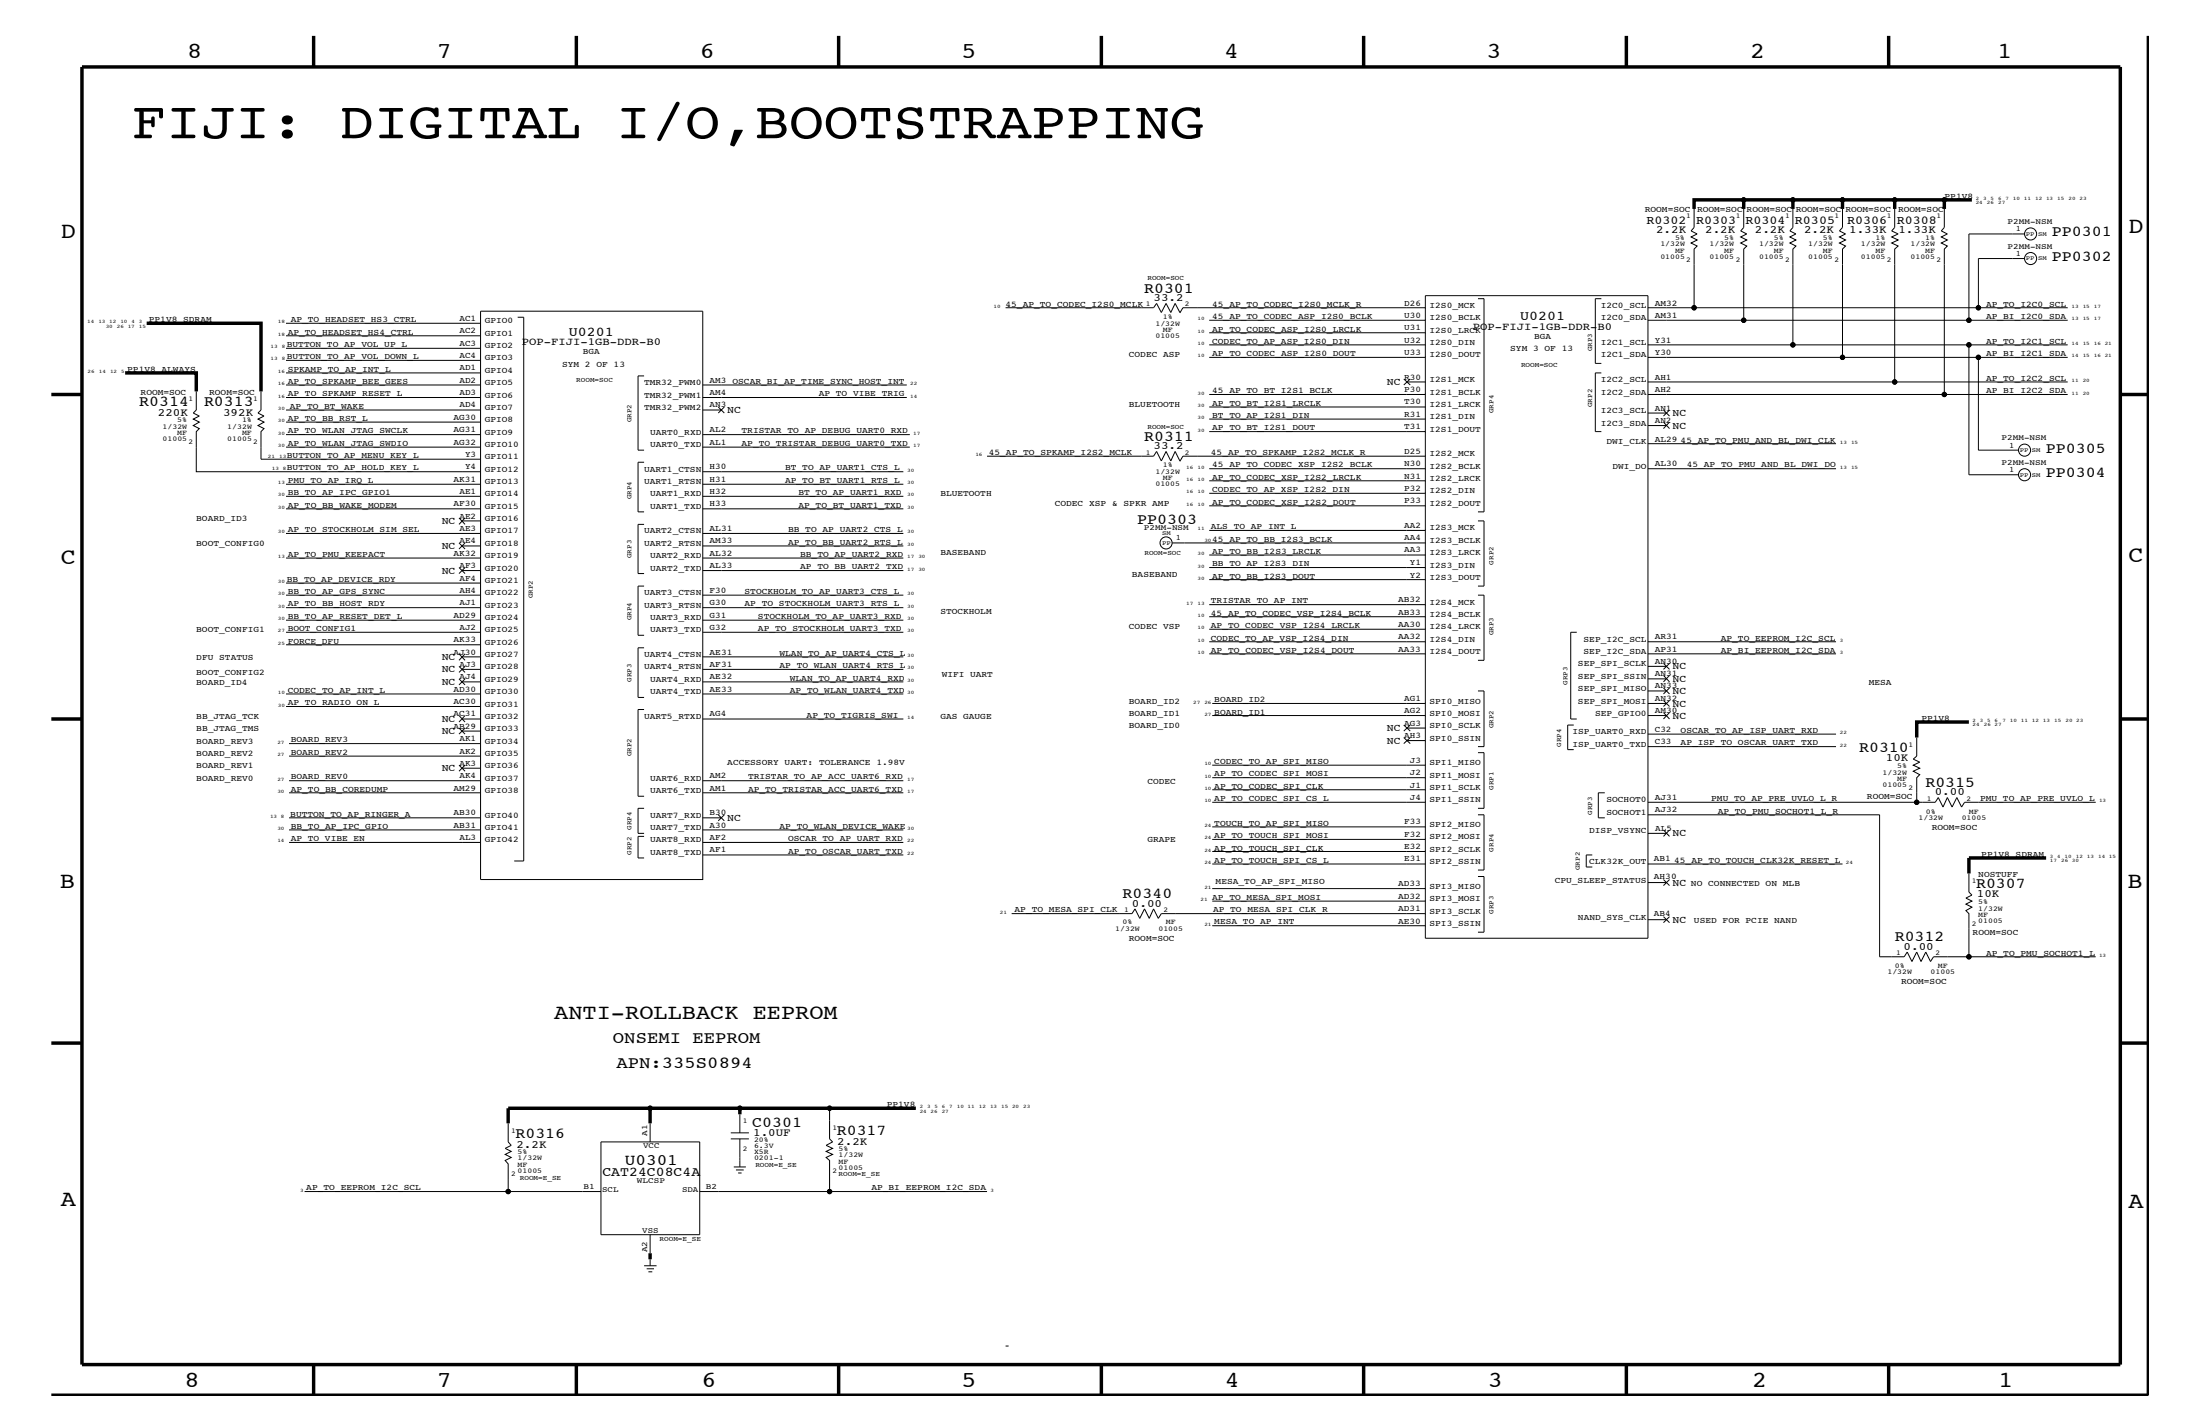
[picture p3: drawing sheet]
<svg xmlns="http://www.w3.org/2000/svg" width="432mm" height="279mm" viewBox="0 0 432 279" stroke-linecap="round" stroke-linejoin="round" font-family="sans-serif">
<g fill="none" stroke="#000" stroke-width=".2">
<path d="M279.8 58h43.6v126.1h-43.6zM290.1 58.6h1.2v41.8h-1.2M314.3 58.6h-1.2v12.7h1.2M332.5 41v3.6l-.6 .7 1.2 .6M333.1 45.9l-1.2 .6 1.2 .6-1.2 .6 1.2 .6-.6 .6v11.5M342.2 41v3.6l-.5 .7 1.1 .6M342.8 45.9l-1.1 .6 1.1 .6-1.1 .6 1.1 .6-.6 .6v13.9h44.2M351.9 41v3.6l-.6 .7 1.2 .6M352.5 45.9l-1.2 .6 1.2 .6-1.2 .6 1.2 .6-.6 .6v18.8h34.5M361.6 41v3.6l-.6 .7 1.2 .6M362.2 45.9l-1.2 .6 1.2 .6-1.2 .6 1.2 .6-.6 .6v21.2h26.7M371.9 41v3.6l-.6 .7 1.3 .6"/>
<path d="M372.6 45.9l-1.3 .6 1.3 .6-1.3 .6 1.3 .6-.7 .6v26h33.9M381.6 41v3.6l-.6 .7 1.2 .6M382.2 45.9l-1.2 .6 1.2 .6-1.2 .6 1.2 .6-.6 .6v28.5h24.2M397.4 45.9h-11v16.9M397.4 50.7h-9.1v9.7M38.5 76.8v3.6l-.6 .6 1.2 .6-1.2 .6 1.2 .6-1.2 .7 1.2 .6-.6 .6v7.9h55.8M51.2 76.8v3.6l-.6 .6 1.2 .6-1.2 .6 1.2 .6-1.2 .7 1.2 .6-.6 .6v5.4h43.1M56.1 78h38.2M56.1 70.7h38.2M56.1 65.9h38.2M56.1 75.5h38.2M56.1 73.2h38.2"/>
<path d="M56.1 68.3h38.2M56.1 63.4h38.2M94.3 61.1h43.6v111.5h-43.6zM101.6 62.2h1.2v106.7h-1.9M126.4 73.8h-1.2v14.5h1.2M137.9 75.5h40.1M137.9 78h40.1M141 79.9l1.2 1.1M142.2 79.9l-1.2 1.1M197.4 60.4h29l.6-.9 .9 1.8 1-1.8 .9 1.8 .8-1.8 1 1.8M237.3 62.8h42.5M237.3 70.1h42.5"/>
<path d="M237.3 67.7h42.5M237.3 77.4h42.5M237.3 79.9h42.5M237.3 65.3h42.5M275.5 74.4l1.3 1.1M276.1 74.9h3.7M276.8 74.4l-1.3 1.1M279.8 60.4h-47.6l-.6 1M314.3 73.2h-1.2v11.5h1.2M323.4 60.4h82.4M323.4 62.8h18.8M323.4 70.1h38.2"/>
<path d="M323.4 67.7h28.5M323.4 74.9h48.5M323.4 77.4h58.2M386.4 67.7h19.4M386.4 67.7v25.5h9.8M386.4 62.8h19.4M388.3 70.1h17.5M388.3 70.1v18.2h7.9M56.1 85.3h38.2M56.1 87.7h38.2M56.1 99.8h38.2M56.1 82.8h38.2"/>
<path d="M56.1 80.4h38.2M56.1 95h38.2M56.1 97.4h38.2M126.4 90.7h-1.2v9.7h1.2M137.9 80.4h3.7M137.9 85.3h40.7M137.9 87.7h40.7M137.9 92.6h39.4M137.9 95h39.4M137.9 97.4h39.4M137.9 99.8h39.4M193.7 89.5h32.7l.6-.9 .9 1.8 1-1.8 .9 1.8 .8-1.8 1 1.8"/>
<path d="M237.3 92h42.5M237.3 82.2h42.5M237.3 84.7h42.5M237.3 94.3h42.5M237.3 99.2h42.5M237.3 96.8h42.5M279.8 89.5h-47.6l-.6 1M323.4 81h3.7M323.4 83.5h3.7M323.4 87.1h37M323.4 92h37M326.5 82.8l1.2 1.3"/>
<path d="M326.5 80.4l1.2 1.2M327.7 82.8l-1.2 1.3M327.7 80.4l-1.2 1.2M56.1 109.5h38.2M56.1 119.2h38.2M56.1 114.4h38.2M56.1 104.7h38.2M56.1 116.8h38.2M90.1 101.6l1.2 1.3M90.1 106.5l1.2 1.2M90.1 111.4l1.2 1.1M90.7 102.2h3.6"/>
<path d="M90.7 107.1h3.6M90.7 111.9h3.6M91.3 101.6l-1.2 1.3M91.3 106.5l-1.2 1.2M91.3 111.4l-1.2 1.1M126.4 102.9h-1.2v9.6h1.2M126.4 115h-1.2v9.6h1.2M137.9 104.7h39.4M137.9 109.5h39.4M137.9 107.1h39.4M137.9 119.2h39.4M137.9 116.8h39.4"/>
<path d="M137.9 111.9h39.4M230.1 106.5h49.7M237.3 104.1h42.5M237.3 118.6h42.5M237.3 113.7h42.5M237.3 111.4h42.5M237.3 108.9h42.5M290.1 102.2h1.2v12.8h-1.2M290.1 116.8h1.2v12.8h-1.2M56.1 121.7h38.2M56.1 126.5h38.2M56.1 136.2h38.2"/>
<path d="M56.1 124.1h38.2M56.1 138.6h38.2M90.1 130.7l1.2 1.2M90.1 133.2l1.2 1.2M90.1 128.3l1.2 1.3M90.7 133.8h3.6M90.7 128.9h3.6M90.7 131.3h3.6M91.3 130.7l-1.2 1.2M91.3 133.2l-1.2 1.2M91.3 128.3l-1.2 1.3M126.4 139.2h-1.2v17h1.2"/>
<path d="M126.4 127.1h-1.2v9.7h1.2M137.9 136.2h39.4M137.9 124.1h39.4M137.9 133.8h39.4M137.9 128.9h39.4M137.9 131.3h39.4M137.9 121.7h39.4M237.3 125.9h42.5M237.3 128.3h42.5M237.3 123.5h42.5M237.3 121h42.5M237.9 138h41.9"/>
<path d="M290.1 135.6h1.2v10.9h-1.2M309.5 124.1h-1.2v17h1.2M323.4 125.9h37M323.4 130.7h3.7M323.4 128.3h37M323.4 138h3.7M323.4 133.2h3.7M323.4 135.6h3.7M326.5 132.5l1.2 1.3M326.5 130.2l1.2 1.1M326.5 135l1.2 1.2M326.5 137.4l1.2 1.2"/>
<path d="M326.5 139.8l1.2 1.3M327.7 132.5l-1.2 1.3M327.7 130.2l-1.2 1.1M327.7 135l-1.2 1.2M327.7 137.4l-1.2 1.2M327.7 139.8l-1.2 1.3M56.7 155.6h37.6M56.7 153.2h37.6M56.7 145.9h37.6M56.7 148.4h37.6M90.1 140.4l1.2 1.3M90.1 142.9l1.2 1.1"/>
<path d="M90.1 150.1l1.2 1.2M90.7 141.1h3.6M90.7 143.4h3.6M90.7 150.7h3.6M91.3 140.4l-1.2 1.3M91.3 142.9l-1.2 1.1M91.3 150.1l-1.2 1.2M126.4 158.6h-1.2v4.9h1.2M137.9 141.1h39.4M137.9 155.6h39.4M137.9 153.2h39.4M141 159.9l1.2 1.2"/>
<path d="M142.2 159.9l-1.2 1.2M237.9 150.1h41.9M237.9 157.4h41.9M237.9 140.4h41.9M237.9 155h41.9M237.9 152.6h41.9M275.5 142.3l1.3 1.1M275.5 144.7l1.3 1.2M276.1 145.3h3.7M276.1 142.9h3.7M276.8 142.3l-1.3 1.1M276.8 144.7l-1.3 1.2"/>
<path d="M290.1 159.9h1.2v10.8h-1.2M290.1 147.7h1.2v10.9h-1.2M308.9 142.3h-1.2v4.8h1.2M315 155.6h-1.3v4.9h1.3M323.4 159.9h45.5v27.8h4.8l.6-.9 1 1.9 .9-1.9 .8 1.9 1-1.9 .9 1.9 .6-1h31.8M323.4 157.4h52.8M323.4 144h37M323.4 140.4h3.7M323.4 146.5h37M376.2 144.7v3.7l-.7 .5 1.3 .6-1.3 .6 1.3 .6-1.3 .6 1.3 .7-.6 .6v4.8h3.6l.6-.9 1 1.8 .8-1.8 .9 1.8 1-1.8 .9 1.8 .6-.9h25.7M56.7 160.5h37.6M56.7 165.3h37.6"/>
<path d="M56.7 162.8h37.6M126.4 164.1h-1.2v4.2h1.2M137.9 160.5h3.7M137.9 162.8h39.4M137.9 165.3h39.4M137.9 167.7h39.4M198.6 179.3h23.6l.6-1 .9 1.9 .9-1.9 1 1.9 .8-1.9 .9 1.9 .6-.9h51.9M237.9 169.5h41.9M237.9 176.8h41.9M237.9 174.4h41.9M237.9 167.1h41.9M237.9 164.7h41.9"/>
<path d="M237.9 162.2h41.9M290.1 172h1.2v10.9h-1.2M312.5 167.7h-1.2v2.4h1.2M323.4 163.5h3.7M323.4 169.5h38.2M323.4 173.2h3.7M326.5 172.6l1.2 1.2M326.5 179.9l1.2 1.1M326.5 162.8l1.2 1.3M327.7 172.6l-1.2 1.2M327.7 179.9l-1.2 1.1M327.7 162.8l-1.2 1.3"/>
<path d="M386.4 171.4v3.6l.6 .6-1.1 .6 1.1 .6-1.1 .6 1.1 .6-1.1 .7 .5 .6v8.4M237.9 181.6h41.9M323.4 180.4h3.7M145.2 218.6v3.7M162.8 217.4v6.1l.6 .6-1.3 .6 1.3 .6-1.3 .6 1.3 .6-1.3 .6 .7 .6v6.1h30.9M59.8 233.8h39.9M99.7 220.4v3.7l.6 .6-1.1 .6 1.1 .6-1.1 .6 1.1 .6-1.1 .6 .5 .7v5.4h18.2M117.9 224.1h19.4v18.2h-19.4zM127.6 220.4v3.7M137.3 233.8h25.5M143.4 223.5h3.6M143.4 222.3h3.6"/>
<path d="M144 229h2.4M144.5 229.6h1.5M144.9 230.1h.7M145.2 223.5v5.5M126.4 248.4h2.5M126.9 248.9h1.5M127.3 249.5h.7M127.6 242.3v3.6M127.6 247.1v1.3"/>
<circle cx="342.2" cy="39.2" r=".42"/>
<circle cx="351.9" cy="39.2" r=".42"/>
<circle cx="361.6" cy="39.2" r=".42"/>
<circle cx="371.9" cy="39.2" r=".42"/>
<circle cx="381.6" cy="39.2" r=".42"/>
<circle cx="398.6" cy="50.7" r="1.19"/>
<circle cx="398.6" cy="45.9" r="1.19"/>
<circle cx="332.5" cy="60.4" r=".42"/>
<circle cx="342.2" cy="62.8" r=".42"/>
<circle cx="351.9" cy="67.7" r=".42"/>
<circle cx="361.6" cy="70.1" r=".42"/>
<circle cx="371.9" cy="74.9" r=".42"/>
<circle cx="381.6" cy="77.4" r=".42"/>
<circle cx="386.4" cy="67.7" r=".42"/>
<circle cx="386.4" cy="62.8" r=".42"/>
<circle cx="388.3" cy="70.1" r=".42"/>
<circle cx="388.3" cy="60.4" r=".42"/>
<circle cx="397.4" cy="88.3" r="1.19"/>
<circle cx="397.4" cy="93.2" r="1.19"/>
<circle cx="228.9" cy="106.5" r="1.19"/>
<circle cx="376.2" cy="157.4" r=".42"/>
<circle cx="386.4" cy="187.7" r=".42"/>
<circle cx="127.6" cy="217.4" r=".42"/>
<circle cx="145.2" cy="217.4" r=".42"/>
<circle cx="162.8" cy="217.4" r=".42"/>
<circle cx="99.7" cy="233.8" r=".42"/>
<circle cx="162.8" cy="233.8" r=".42"/>
</g>
<g fill="none" stroke="#000" stroke-width=".68" stroke-linecap="butt">
<path d="M16.1 13.1h400.1v254.6h-400.1zM61.6 7v6.1M113.1 7v6.1M164.6 7v6.1M216.2 7v6.1M267.6 7v6.1M319.2 7v6.1M370.7 7v6.1M421.7 7v266.8h-411.6M342.2 39.2h9.7M361.6 39.2h10.3v1.8M371.9 39.2h15.1"/>
<path d="M381.6 39.2v1.8M332.5 41v-1.8h9.7v1.8M351.9 41v-1.8h9.7v1.8M10.1 77.4h6M24.6 73.2h13.9v3.6M28.8 63.4h22.4v13.4M416.2 77.4h5.5M10.1 141.1h6M386.4 141.7h-10.2v3M416.2 141.1h5.5M401.6 168.3h-15.2v3.1M10.1 204.7h6"/>
<path d="M127.6 217.4h-27.9v3M145.2 218.6v-1.2h-17.6v3M145.2 217.4h34.6M416.2 204.7h5.5M127.6 245.9v1.2M61.6 267.7v6.1M113.1 267.7v6.1M164.6 267.7v6.1M216.2 268v5.8M267.6 267.7v6.1M319.2 267.7v6.1M370.7 267.7v6.1"/>
</g>
<path d="M198 264.1h-.6" fill="none" stroke="#000" stroke-width=".2" stroke-dasharray=".7 2" stroke-linecap="butt"/>
<g fill="#000">
<circle cx="342.2" cy="39.2" r=".42"/>
<circle cx="351.9" cy="39.2" r=".42"/>
<circle cx="361.6" cy="39.2" r=".42"/>
<circle cx="371.9" cy="39.2" r=".42"/>
<circle cx="381.6" cy="39.2" r=".42"/>
<circle cx="332.5" cy="60.4" r=".42"/>
<circle cx="342.2" cy="62.9" r=".42"/>
<circle cx="351.9" cy="67.7" r=".42"/>
<circle cx="361.6" cy="70.1" r=".42"/>
<circle cx="371.9" cy="75" r=".42"/>
<circle cx="381.6" cy="77.4" r=".42"/>
<circle cx="386.4" cy="62.9" r=".42"/>
<circle cx="386.4" cy="67.7" r=".42"/>
<circle cx="388.3" cy="60.4" r=".42"/>
<circle cx="388.3" cy="70.1" r=".42"/>
<circle cx="376.2" cy="157.4" r=".42"/>
<circle cx="386.4" cy="187.7" r=".42"/>
<circle cx="127.6" cy="217.5" r=".42"/>
<circle cx="145.2" cy="217.5" r=".42"/>
<circle cx="162.8" cy="217.5" r=".42"/>
<circle cx="99.7" cy="233.8" r=".42"/>
<circle cx="162.8" cy="233.8" r=".42"/>
</g>
<text font-size="10.2" x="25.8" y="27.1">FIJI: DIGITAL I/O,BOOTSTRAPPING</text>
<g font-size="4.5">
<text x="36.7" y="11.5">8</text>
<text x="85.8" y="11.5">7</text>
<text x="137.3" y="11.5">6</text>
<text x="188.7" y="11.5">5</text>
<text x="240.3" y="11.5">4</text>
<text x="291.8" y="11.5">3</text>
<text x="343.5" y="11.5">2</text>
<text x="392" y="11.5">1</text>
<text x="11.9" y="46.8">D</text>
<text x="417.7" y="45.7">D</text>
<text x="11.9" y="110.6">C</text>
<text x="417.7" y="110.4">C</text>
<text x="11.8" y="174.3">B</text>
<text x="417.6" y="174.2">B</text>
<text x="11.9" y="236.7">A</text>
<text x="417.7" y="237.1">A</text>
<text x="36.2" y="272.1">8</text>
<text x="85.8" y="272.1">7</text>
<text x="137.7" y="272.1">6</text>
<text x="188.7" y="272.1">5</text>
<text x="240.4" y="272.1">4</text>
<text x="292" y="272.1">3</text>
<text x="343.9" y="272.1">2</text>
<text x="392.2" y="272.1">1</text>
</g>
<text font-size="4.1" x="108.8" y="199.8">ANTI-ROLLBACK EEPROM</text>
<g font-size="3.3">
<text x="120.3" y="204.7">ONSEMI EEPROM</text>
<text x="121" y="209.6">APN:335S0894</text>
</g>
<text font-size="3.1" x="122.6" y="228.5">U0301</text>
<g font-size="3">
<text x="402.7" y="46.3">PP0301</text>
<text x="402.7" y="51.3">PP0302</text>
<text x="224.6" y="57.4">R0301</text>
<text x="27.3" y="79.7">R0314</text>
<text x="40" y="79.7">R0313</text>
<text x="224.6" y="86.5">R0311</text>
<text x="401.5" y="88.8">PP0305</text>
<text x="401.5" y="93.7">PP0304</text>
<text x="223.2" y="102.7">PP0303</text>
<text x="364.9" y="147.6">R0310</text>
<text x="377.9" y="154.4">R0315</text>
<text x="220.3" y="176.2">R0340</text>
<text x="387.9" y="174.3">R0307</text>
<text x="371.9" y="184.7">R0312</text>
<text x="147.7" y="221.1">C0301</text>
<text x="101.2" y="223.4">R0316</text>
<text x="164.3" y="222.8">R0317</text>
</g>
<g font-size="2.6">
<text x="111.7" y="65.9">U0201</text>
<text x="298.4" y="62.9">U0201</text>
<text x="118.2" y="230.7">CAT24C08C4A</text>
</g>
<g font-size="2.4">
<text x="323.2" y="44">R0302</text>
<text x="332.9" y="44">R0303</text>
<text x="342.6" y="44">R0304</text>
<text x="352.3" y="44">R0305</text>
<text x="362.5" y="44">R0306</text>
<text x="372.3" y="44">R0308</text>
</g>
<g font-size="2.2">
<text x="325" y="45.7">2.2K</text>
<text x="334.7" y="45.7">2.2K</text>
<text x="344.4" y="45.7">2.2K</text>
<text x="354.1" y="45.7">2.2K</text>
<text x="363" y="45.7">1.33K</text>
<text x="372.6" y="45.7">1.33K</text>
<text x="226.4" y="59.1">33.2</text>
<text x="31" y="81.6">220K</text>
<text x="43.8" y="81.6">392K</text>
<text x="226.4" y="88.2">33.2</text>
<text x="370.2" y="149.4">10K</text>
<text x="379.7" y="156.1">0.00</text>
<text x="222.2" y="177.9">0.00</text>
<text x="388" y="176.1">10K</text>
<text x="373.6" y="186.4">0.00</text>
<text x="101.3" y="225.2">2.2K</text>
<text x="147.8" y="222.9">1.0UF</text>
<text x="164.3" y="224.6">2.2K</text>
</g>
<g font-size="2.1">
<text x="289.1" y="64.7">POP-FIJI-1GB-DDR-B0</text>
<text x="102.4" y="67.7">POP-FIJI-1GB-DDR-B0</text>
</g>
<g font-size="2">
<text x="272.2" y="75.6">NC</text>
<text x="142.7" y="81.1">NC</text>
<text x="328.3" y="81.6">NC</text>
<text x="328.3" y="84.1">NC</text>
<text x="86.7" y="102.9">NC</text>
<text x="86.7" y="107.7">NC</text>
<text x="86.7" y="112.6">NC</text>
<text x="86.7" y="131.9">NC</text>
<text x="86.7" y="129.6">NC</text>
<text x="328.3" y="131.3">NC</text>
<text x="86.7" y="134.4">NC</text>
<text x="328.3" y="133.8">NC</text>
<text x="328.3" y="136.2">NC</text>
<text x="86.7" y="141.7">NC</text>
<text x="272.2" y="143.5">NC</text>
<text x="328.3" y="138.6">NC</text>
<text x="328.3" y="141.1">NC</text>
<text x="86.7" y="144">NC</text>
<text x="272.2" y="145.9">NC</text>
<text x="86.7" y="151.3">NC</text>
<text x="142.7" y="161.1">NC</text>
<text x="328.3" y="164.1">NC</text>
<text x="328.3" y="173.8">NC</text>
<text x="328.3" y="181">NC</text>
</g>
<g font-size="1.7">
<text x="322.8" y="41.7">ROOM=SOC</text>
<text x="333.1" y="41.7">ROOM=SOC</text>
<text x="342.8" y="41.7">ROOM=SOC</text>
<text x="352.5" y="41.7">ROOM=SOC</text>
<text x="362.2" y="41.7">ROOM=SOC</text>
<text x="372.5" y="41.7">ROOM=SOC</text>
<text x="381.7" y="39">PP1V8</text>
<text x="275.6" y="60">D26</text>
<text x="324.8" y="60">AM32</text>
<text x="29.2" y="63.2">PP1V8_SDRAM</text>
<text x="56.5" y="65.6">AP_TO_HEADSET_HS4_CTRL</text>
<text x="57.1" y="63.2">AP_TO_HEADSET_HS3_CTRL</text>
<text x="90.2" y="65.4">AC2</text>
<text x="90.2" y="63">AC1</text>
<text x="95.2" y="65.9">GPIO1</text>
<text x="95.2" y="63.4">GPIO0</text>
<text x="197.4" y="60.2">45_AP_TO_CODEC_I2S0_MCLK</text>
<text x="237.9" y="60.2">45_AP_TO_CODEC_I2S0_MCLK_R</text>
<text x="237.9" y="65.1">AP_TO_CODEC_ASP_I2S0_LRCLK</text>
<text x="237.9" y="62.6">45_AP_TO_CODEC_ASP_I2S0_BCLK</text>
<text x="275.6" y="62.3">U30</text>
<text x="275.6" y="64.8">U31</text>
<text x="280.6" y="60.4">I2S0_MCK</text>
<text x="280.6" y="62.9">I2S0_BCLK</text>
<text x="280.6" y="65.3">I2S0_LRCK</text>
<text x="314.2" y="60.4">I2C0_SCL</text>
<text x="314.2" y="62.9">I2C0_SDA</text>
<text x="324.8" y="62.3">AM31</text>
<text x="389.8" y="60.2">AP_TO_I2C0_SCL</text>
<text x="389.8" y="62.6">AP_BI_I2C0_SDA</text>
<text x="56.3" y="68.1">BUTTON_TO_AP_VOL_UP_L</text>
<text x="56.3" y="70.5">BUTTON_TO_AP_VOL_DOWN_L</text>
<text x="90.2" y="70.2">AC4</text>
<text x="90.2" y="67.8">AC3</text>
<text x="95.2" y="70.7">GPIO3</text>
<text x="95.2" y="68.4">GPIO2</text>
<text x="110.3" y="72">SYM 2 OF 13</text>
<text x="114.4" y="69.5">BGA</text>
<text x="221.6" y="70.1">CODEC ASP</text>
<text x="237.9" y="69.9">AP_TO_CODEC_ASP_I2S0_DOUT</text>
<text x="237.9" y="67.5">CODEC_TO_AP_ASP_I2S0_DIN</text>
<text x="275.6" y="67.3">U32</text>
<text x="275.6" y="69.6">U33</text>
<text x="280.6" y="67.7">I2S0_DIN</text>
<text x="280.6" y="70.1">I2S0_DOUT</text>
<text x="296.4" y="68.9">SYM 3 OF 13</text>
<text x="301.1" y="66.5">BGA</text>
<text x="314.2" y="67.7">I2C1_SCL</text>
<text x="314.2" y="70.1">I2C1_SDA</text>
<text x="324.8" y="67.3">Y31</text>
<text x="324.8" y="69.6">Y30</text>
<text x="389.8" y="67.5">AP_TO_I2C1_SCL</text>
<text x="389.8" y="69.9">AP_BI_I2C1_SDA</text>
<text x="25" y="72.9">PP1V8_ALWAYS</text>
<text x="27.6" y="77.4">ROOM=SOC</text>
<text x="41.1" y="77.4">ROOM=SOC</text>
<text x="56.5" y="72.9">SPKAMP_TO_AP_INT_L</text>
<text x="56.5" y="77.8">AP_TO_SPKAMP_RESET_L</text>
<text x="56.5" y="75.4">AP_TO_SPKAMP_BEE_GEES</text>
<text x="90.2" y="77.5">AD3</text>
<text x="90.2" y="75.1">AD2</text>
<text x="90.2" y="72.7">AD1</text>
<text x="95.2" y="73.2">GPIO4</text>
<text x="95.2" y="75.6">GPIO5</text>
<text x="126.4" y="75.6">TMR32_PWM0</text>
<text x="139.3" y="75.1">AM3 OSCAR_BI_AP_TIME_SYNC_HOST_INT</text>
<text x="139.3" y="77.5">AM4</text>
<text x="160.7" y="77.8">AP_TO_VIBE_TRIG</text>
<text x="237.9" y="77.2">45_AP_TO_BT_I2S1_BCLK</text>
<text x="275.6" y="76.9">P30</text>
<text x="275.6" y="74.5">R30</text>
<text x="280.6" y="75">I2S1_MCK</text>
<text x="280.6" y="77.4">I2S1_BCLK</text>
<text x="314.2" y="75">I2C2_SCL</text>
<text x="314.2" y="77.4">I2C2_SDA</text>
<text x="324.8" y="74.5">AH1</text>
<text x="324.8" y="76.9">AH2</text>
<text x="389.8" y="77.2">AP_BI_I2C2_SDA</text>
<text x="389.8" y="74.7">AP_TO_I2C2_SCL</text>
<text x="56.5" y="82.7">AP_TO_BB_RST_L</text>
<text x="56.9" y="80.2">AP_TO_BT_WAKE</text>
<text x="89" y="82.4">AG30</text>
<text x="90.2" y="80">AD4</text>
<text x="95.2" y="80.5">GPIO7</text>
<text x="95.2" y="82.8">GPIO8</text>
<text x="95.2" y="78">GPIO6</text>
<text x="126.4" y="78">TMR32_PWM1</text>
<text x="126.4" y="80.5">TMR32_PWM2</text>
<text x="139.3" y="80">AN3</text>
<text x="221.6" y="79.9">BLUETOOTH</text>
<text x="237.9" y="79.6">AP_TO_BT_I2S1_LRCLK</text>
<text x="237.9" y="82">BT_TO_AP_I2S1_DIN</text>
<text x="275.6" y="79.4">T30</text>
<text x="275.6" y="81.7">R31</text>
<text x="280.6" y="82.2">I2S1_DIN</text>
<text x="280.6" y="79.9">I2S1_LRCK</text>
<text x="314.2" y="81.1">I2C3_SCL</text>
<text x="314.2" y="83.5">I2C3_SDA</text>
<text x="324.8" y="80.5">AN1</text>
<text x="324.8" y="83">AN2</text>
<text x="56.3" y="89.9">BUTTON_TO_AP_MENU_KEY_L</text>
<text x="56.5" y="87.5">AP_TO_WLAN_JTAG_SWDIO</text>
<text x="56.5" y="85">AP_TO_WLAN_JTAG_SWCLK</text>
<text x="89" y="84.8">AG31</text>
<text x="89" y="87.2">AG32</text>
<text x="91.3" y="89.7">Y3</text>
<text x="95.2" y="87.7">GPIO10</text>
<text x="95.2" y="85.3">GPIO9</text>
<text x="127.6" y="85.3">UART0_RXD</text>
<text x="127.6" y="87.7">UART0_TXD</text>
<text x="139.3" y="84.8">AL2</text>
<text x="139.3" y="87.2">AL1</text>
<text x="145.5" y="87.5">AP_TO_TRISTAR_DEBUG_UART0_TXD</text>
<text x="145.5" y="85">TRISTAR_TO_AP_DEBUG_UART0_RXD</text>
<text x="194.1" y="89.3">45_AP_TO_SPKAMP_I2S2_MCLK</text>
<text x="237.7" y="89.3">45_AP_TO_SPKAMP_I2S2_MCLK_R</text>
<text x="237.9" y="84.4">AP_TO_BT_I2S1_DOUT</text>
<text x="275.6" y="84.2">T31</text>
<text x="275.6" y="89">D25</text>
<text x="280.6" y="89.5">I2S2_MCK</text>
<text x="280.6" y="84.7">I2S1_DOUT</text>
<text x="315.3" y="87.1">DWI_CLK</text>
<text x="324.8" y="86.6">AL29</text>
<text x="329.9" y="86.9">45_AP_TO_PMU_AND_BL_DWI_CLK</text>
<text x="56.3" y="92.3">BUTTON_TO_AP_HOLD_KEY_L</text>
<text x="56.5" y="94.8">PMU_TO_AP_IRQ_L</text>
<text x="89" y="94.5">AK31</text>
<text x="91.3" y="92.1">Y4</text>
<text x="95.2" y="90.1">GPIO11</text>
<text x="95.2" y="95">GPIO13</text>
<text x="95.2" y="92.6">GPIO12</text>
<text x="126.4" y="92.6">UART1_CTSN</text>
<text x="126.4" y="95">UART1_RTSN</text>
<text x="139.3" y="92.1">H30</text>
<text x="139.3" y="94.5">H31</text>
<text x="154.1" y="92.3">BT_TO_AP_UART1_CTS_L</text>
<text x="154.1" y="94.8">AP_TO_BT_UART1_RTS_L</text>
<text x="237.9" y="94.2">AP_TO_CODEC_XSP_I2S2_LRCLK</text>
<text x="237.9" y="91.7">45_AP_TO_CODEC_XSP_I2S2_BCLK</text>
<text x="275.6" y="91.5">N30</text>
<text x="275.6" y="93.9">N31</text>
<text x="280.6" y="92">I2S2_BCLK</text>
<text x="280.6" y="94.3">I2S2_LRCK</text>
<text x="316.5" y="92">DWI_DO</text>
<text x="324.8" y="91.5">AL30</text>
<text x="331" y="91.7">45_AP_TO_PMU_AND_BL_DWI_DO</text>
<text x="56.5" y="97.1">BB_TO_AP_IPC_GPIO1</text>
<text x="56.5" y="99.6">AP_TO_BB_WAKE_MODEM</text>
<text x="89" y="99.3">AF30</text>
<text x="90.2" y="96.9">AE1</text>
<text x="90.2" y="101.8">AE2</text>
<text x="95.2" y="97.4">GPIO14</text>
<text x="95.2" y="99.9">GPIO15</text>
<text x="127.6" y="97.4">UART1_RXD</text>
<text x="127.6" y="99.9">UART1_TXD</text>
<text x="139.3" y="96.9">H32</text>
<text x="139.3" y="99.3">H33</text>
<text x="156.7" y="99.6">AP_TO_BT_UART1_TXD</text>
<text x="156.7" y="97.1">BT_TO_AP_UART1_RXD</text>
<text x="184.6" y="97.4">BLUETOOTH</text>
<text x="207" y="99.3">CODEC XSP &amp; SPKR AMP</text>
<text x="237.9" y="99">AP_TO_CODEC_XSP_I2S2_DOUT</text>
<text x="237.9" y="96.5">CODEC_TO_AP_XSP_I2S2_DIN</text>
<text x="275.6" y="96.3">P32</text>
<text x="275.6" y="98.8">P33</text>
<text x="280.6" y="96.8">I2S2_DIN</text>
<text x="280.6" y="99.3">I2S2_DOUT</text>
<text x="38.5" y="102.2">BOARD_ID3</text>
<text x="38.5" y="107.1">BOOT_CONFIG0</text>
<text x="56.5" y="104.4">AP_TO_STOCKHOLM_SIM_SEL</text>
<text x="90.2" y="104.2">AE3</text>
<text x="90.2" y="106.6">AE4</text>
<text x="95.2" y="102.2">GPIO16</text>
<text x="95.2" y="104.7">GPIO17</text>
<text x="95.2" y="107.1">GPIO18</text>
<text x="126.4" y="104.7">UART2_CTSN</text>
<text x="126.4" y="107.1">UART2_RTSN</text>
<text x="139.3" y="104.2">AL31</text>
<text x="139.3" y="106.6">AM33</text>
<text x="154.7" y="104.4">BB_TO_AP_UART2_CTS_L</text>
<text x="154.7" y="106.9">AP_TO_BB_UART2_RTS_L</text>
<text x="237.7" y="103.8">ALS_TO_AP_INT_L</text>
<text x="237.9" y="106.3">45_AP_TO_BB_I2S3_BCLK</text>
<text x="275.6" y="103.6">AA2</text>
<text x="275.6" y="106">AA4</text>
<text x="280.6" y="104.1">I2S3_MCK</text>
<text x="280.6" y="106.5">I2S3_BCLK</text>
<text x="56.5" y="109.3">AP_TO_PMU_KEEPACT</text>
<text x="89" y="109.1">AK32</text>
<text x="90.2" y="113.9">AF4</text>
<text x="90.2" y="111.4">AF3</text>
<text x="95.2" y="109.5">GPIO19</text>
<text x="95.2" y="112">GPIO20</text>
<text x="127.6" y="109.5">UART2_RXD</text>
<text x="127.6" y="112">UART2_TXD</text>
<text x="139.3" y="109.1">AL32</text>
<text x="139.3" y="111.5">AL33</text>
<text x="157.1" y="111.7">AP_TO_BB_UART2_TXD</text>
<text x="157.1" y="109.3">BB_TO_AP_UART2_RXD</text>
<text x="184.6" y="108.9">BASEBAND</text>
<text x="222.2" y="113.1">BASEBAND</text>
<text x="237.9" y="108.7">AP_TO_BB_I2S3_LRCLK</text>
<text x="237.9" y="111.1">BB_TO_AP_I2S3_DIN</text>
<text x="237.9" y="113.6">AP_TO_BB_I2S3_DOUT</text>
<text x="275.6" y="108.4">AA3</text>
<text x="276.7" y="110.9">Y1</text>
<text x="276.7" y="113.3">Y2</text>
<text x="280.6" y="111.4">I2S3_DIN</text>
<text x="280.6" y="108.9">I2S3_LRCK</text>
<text x="280.6" y="113.7">I2S3_DOUT</text>
<text x="56.3" y="114.2">BB_TO_AP_DEVICE_RDY</text>
<text x="56.5" y="116.5">BB_TO_AP_GPS_SYNC</text>
<text x="56.5" y="119">AP_TO_BB_HOST_RDY</text>
<text x="90.2" y="118.7">AJ1</text>
<text x="90.2" y="116.4">AH4</text>
<text x="95.2" y="119.2">GPIO23</text>
<text x="95.2" y="116.8">GPIO22</text>
<text x="95.2" y="114.4">GPIO21</text>
<text x="126.4" y="116.8">UART3_CTSN</text>
<text x="126.4" y="119.2">UART3_RTSN</text>
<text x="139.3" y="116.4">F30</text>
<text x="139.3" y="118.7">G30</text>
<text x="146.1" y="119">AP_TO_STOCKHOLM_UART3_RTS_L</text>
<text x="146.1" y="116.5">STOCKHOLM_TO_AP_UART3_CTS_L</text>
<text x="237.7" y="118.4">TRISTAR_TO_AP_INT</text>
<text x="274.4" y="118.1">AB32</text>
<text x="280.6" y="118.6">I2S4_MCK</text>
<text x="38.5" y="124.1">BOOT_CONFIG1</text>
<text x="56.5" y="123.8">BOOT_CONFIG1</text>
<text x="56.5" y="121.4">BB_TO_AP_RESET_DET_L</text>
<text x="89" y="121.2">AD29</text>
<text x="90.2" y="123.6">AJ2</text>
<text x="95.2" y="121.7">GPIO24</text>
<text x="95.2" y="124.1">GPIO25</text>
<text x="127.6" y="124.1">UART3_TXD</text>
<text x="127.6" y="121.7">UART3_RXD</text>
<text x="139.3" y="123.6">G32</text>
<text x="139.3" y="121.2">G31</text>
<text x="148.8" y="121.4">STOCKHOLM_TO_AP_UART3_RXD</text>
<text x="148.8" y="123.8">AP_TO_STOCKHOLM_UART3_TXD</text>
<text x="184.6" y="120.4">STOCKHOLM</text>
<text x="221.6" y="123.5">CODEC VSP</text>
<text x="237.7" y="125.7">CODEC_TO_AP_VSP_I2S4_DIN</text>
<text x="237.7" y="123.2">AP_TO_CODEC_VSP_I2S4_LRCLK</text>
<text x="237.7" y="120.8">45_AP_TO_CODEC_VSP_I2S4_BCLK</text>
<text x="274.4" y="123">AA30</text>
<text x="274.4" y="125.4">AA32</text>
<text x="274.4" y="120.6">AB33</text>
<text x="280.6" y="125.9">I2S4_DIN</text>
<text x="280.6" y="123.5">I2S4_LRCK</text>
<text x="280.6" y="121">I2S4_BCLK</text>
<text x="310.8" y="125.9">SEP_I2C_SCL</text>
<text x="324.8" y="125.4">AR31</text>
<text x="337.7" y="125.7">AP_TO_EEPROM_I2C_SCL</text>
<text x="38.5" y="129.6">DFU STATUS</text>
<text x="56.5" y="126.3">FORCE_DFU</text>
<text x="89" y="128.5">AJ30</text>
<text x="89" y="126">AK33</text>
<text x="90.2" y="130.8">AJ3</text>
<text x="95.2" y="131.3">GPIO28</text>
<text x="95.2" y="128.9">GPIO27</text>
<text x="95.2" y="126.5">GPIO26</text>
<text x="126.4" y="128.9">UART4_CTSN</text>
<text x="126.4" y="131.3">UART4_RTSN</text>
<text x="139.3" y="128.5">AE31</text>
<text x="139.3" y="130.8">AF31</text>
<text x="153" y="131.1">AP_TO_WLAN_UART4_RTS_L</text>
<text x="153" y="128.7">WLAN_TO_AP_UART4_CTS_L</text>
<text x="237.7" y="128">AP_TO_CODEC_VSP_I2S4_DOUT</text>
<text x="274.4" y="127.9">AA33</text>
<text x="280.6" y="128.3">I2S4_DOUT</text>
<text x="309.7" y="130.8">SEP_SPI_SCLK</text>
<text x="310.8" y="128.3">SEP_I2C_SDA</text>
<text x="324.8" y="130.2">AN30</text>
<text x="324.8" y="127.9">AP31</text>
<text x="337.7" y="128">AP_BI_EEPROM_I2C_SDA</text>
<text x="38.5" y="134.4">BOARD_ID4</text>
<text x="38.5" y="132.5">BOOT_CONFIG2</text>
<text x="56.5" y="136">CODEC_TO_AP_INT_L</text>
<text x="89" y="135.7">AD30</text>
<text x="90.2" y="133.3">AJ4</text>
<text x="95.2" y="133.8">GPIO29</text>
<text x="95.2" y="136.2">GPIO30</text>
<text x="127.6" y="136.2">UART4_TXD</text>
<text x="127.6" y="133.8">UART4_RXD</text>
<text x="139.3" y="135.7">AE33</text>
<text x="139.3" y="133.3">AE32</text>
<text x="155" y="133.5">WLAN_TO_AP_UART4_RXD</text>
<text x="155" y="136">AP_TO_WLAN_UART4_TXD</text>
<text x="184.8" y="132.8">WIFI UART</text>
<text x="238.3" y="137.8">BOARD_ID2</text>
<text x="275.6" y="137.5">AG1</text>
<text x="309.7" y="135.6">SEP_SPI_MISO</text>
<text x="309.7" y="133.2">SEP_SPI_SSIN</text>
<text x="324.8" y="135.1">AN33</text>
<text x="324.8" y="132.7">AN31</text>
<text x="324.8" y="137.5">AN32</text>
<text x="366.8" y="134.4">MESA</text>
<text x="38.5" y="143.5">BB_JTAG_TMS</text>
<text x="38.5" y="141.1">BB_JTAG_TCK</text>
<text x="56.5" y="138.4">AP_TO_RADIO_ON_L</text>
<text x="89" y="143">AB29</text>
<text x="89" y="140.6">AC31</text>
<text x="89" y="138.1">AC30</text>
<text x="95.2" y="143.5">GPIO33</text>
<text x="95.2" y="141.1">GPIO32</text>
<text x="95.2" y="138.6">GPIO31</text>
<text x="126.4" y="141.1">UART5_RTXD</text>
<text x="139.3" y="140.6">AG4</text>
<text x="158.3" y="140.8">AP_TO_TIGRIS_SWI</text>
<text x="184.6" y="141.1">GAS GAUGE</text>
<text x="221.6" y="140.4">BOARD_ID1</text>
<text x="221.6" y="142.9">BOARD_ID0</text>
<text x="221.6" y="138">BOARD_ID2</text>
<text x="238.3" y="140.2">BOARD_ID1</text>
<text x="275.6" y="142.4">AG3</text>
<text x="275.6" y="140">AG2</text>
<text x="280.6" y="142.9">SPI0_SCLK</text>
<text x="280.6" y="140.4">SPI0_MOSI</text>
<text x="280.6" y="138">SPI0_MISO</text>
<text x="309.7" y="138">SEP_SPI_MOSI</text>
<text x="313.1" y="140.4">SEP_GPIO0</text>
<text x="324.8" y="143.6">C32</text>
<text x="324.8" y="140">AM30</text>
<text x="329.9" y="143.9">OSCAR_TO_AP_ISP_UART_RXD</text>
<text x="377.1" y="141.4">PP1V8</text>
<text x="38.5" y="148.4">BOARD_REV2</text>
<text x="38.5" y="145.9">BOARD_REV3</text>
<text x="57.1" y="145.7">BOARD_REV3</text>
<text x="57.1" y="148.1">BOARD_REV2</text>
<text x="90.2" y="145.4">AK1</text>
<text x="90.2" y="147.9">AK2</text>
<text x="95.2" y="145.9">GPIO34</text>
<text x="95.2" y="148.4">GPIO35</text>
<text x="238.3" y="149.9">CODEC_TO_AP_SPI_MISO</text>
<text x="275.6" y="144.8">AH3</text>
<text x="276.7" y="149.6">J3</text>
<text x="280.6" y="145.3">SPI0_SSIN</text>
<text x="308.6" y="146.5">ISP_UART0_TXD</text>
<text x="308.6" y="144">ISP_UART0_RXD</text>
<text x="324.8" y="146">C33</text>
<text x="329.9" y="146.2">AP_ISP_TO_OSCAR_UART_TXD</text>
<text x="38.5" y="150.7">BOARD_REV1</text>
<text x="38.5" y="153.2">BOARD_REV0</text>
<text x="57.1" y="155.4">AP_TO_BB_COREDUMP</text>
<text x="57.1" y="152.9">BOARD_REV0</text>
<text x="89" y="155.1">AM29</text>
<text x="90.2" y="150.2">AK3</text>
<text x="90.2" y="152.7">AK4</text>
<text x="95.2" y="150.7">GPIO36</text>
<text x="95.2" y="153.2">GPIO37</text>
<text x="95.2" y="155.6">GPIO38</text>
<text x="127.6" y="155.6">UART6_TXD</text>
<text x="127.6" y="153.2">UART6_RXD</text>
<text x="139.3" y="155.1">AM1</text>
<text x="139.3" y="152.7">AM2</text>
<text x="142.7" y="150.1">ACCESSORY UART: TOLERANCE 1.98V</text>
<text x="146.8" y="155.4">AP_TO_TRISTAR_ACC_UART6_TXD</text>
<text x="146.8" y="152.9">TRISTAR_TO_AP_ACC_UART6_RXD</text>
<text x="225.2" y="153.8">CODEC</text>
<text x="238.3" y="152.3">AP_TO_CODEC_SPI_MOSI</text>
<text x="238.3" y="154.7">AP_TO_CODEC_SPI_CLK</text>
<text x="276.7" y="154.5">J1</text>
<text x="276.7" y="152.1">J2</text>
<text x="280.6" y="155">SPI1_SCLK</text>
<text x="280.6" y="152.6">SPI1_MOSI</text>
<text x="280.6" y="150.1">SPI1_MISO</text>
<text x="57" y="160.2">BUTTON_TO_AP_RINGER_A</text>
<text x="89" y="160">AB30</text>
<text x="95.2" y="160.5">GPIO40</text>
<text x="127.6" y="160.5">UART7_RXD</text>
<text x="139.3" y="160">B30</text>
<text x="238.3" y="157.2">AP_TO_CODEC_SPI_CS_L</text>
<text x="238.3" y="162">TOUCH_TO_AP_SPI_MISO</text>
<text x="275.6" y="161.7">F33</text>
<text x="276.7" y="156.9">J4</text>
<text x="280.6" y="157.4">SPI1_SSIN</text>
<text x="315.3" y="159.9">SOCHOT1</text>
<text x="315.3" y="157.4">SOCHOT0</text>
<text x="324.8" y="159.4">AJ32</text>
<text x="324.8" y="156.9">AJ31</text>
<text x="335.9" y="157.2">PMU_TO_AP_PRE_UVLO_L_R</text>
<text x="337.1" y="159.6">AP_TO_PMU_SOCHOT1_L_R</text>
<text x="366.4" y="156.8">ROOM=SOC</text>
<text x="388.6" y="157.2">PMU_TO_AP_PRE_UVLO_L</text>
<text x="57.1" y="162.7">BB_TO_AP_IPC_GPIO</text>
<text x="57.1" y="165">AP_TO_VIBE_EN</text>
<text x="89" y="162.4">AB31</text>
<text x="90.2" y="164.8">AL3</text>
<text x="95.2" y="162.8">GPIO41</text>
<text x="95.2" y="165.3">GPIO42</text>
<text x="127.6" y="162.8">UART7_TXD</text>
<text x="127.6" y="165.3">UART8_RXD</text>
<text x="127.6" y="167.8">UART8_TXD</text>
<text x="139.3" y="162.4">A30</text>
<text x="139.3" y="164.8">AF2</text>
<text x="139.3" y="167.2">AF1</text>
<text x="153" y="162.7">AP_TO_WLAN_DEVICE_WAKE</text>
<text x="154.7" y="167.5">AP_TO_OSCAR_UART_TXD</text>
<text x="154.7" y="165">OSCAR_TO_AP_UART_RXD</text>
<text x="225.2" y="165.3">GRAPE</text>
<text x="238.3" y="164.5">AP_TO_TOUCH_SPI_MOSI</text>
<text x="238.3" y="166.9">AP_TO_TOUCH_SPI_CLK</text>
<text x="275.6" y="166.7">E32</text>
<text x="275.6" y="164.2">F32</text>
<text x="280.6" y="167.1">SPI2_SCLK</text>
<text x="280.6" y="164.7">SPI2_MOSI</text>
<text x="280.6" y="162.2">SPI2_MISO</text>
<text x="311.9" y="163.5">DISP_VSYNC</text>
<text x="324.9" y="163">AL5</text>
<text x="379.1" y="162.8">ROOM=SOC</text>
<text x="238.3" y="169.3">AP_TO_TOUCH_SPI_CS_L</text>
<text x="238.6" y="173.5">MESA_TO_AP_SPI_MISO</text>
<text x="274.4" y="173.9">AD33</text>
<text x="275.6" y="169">E31</text>
<text x="280.6" y="169.5">SPI2_SSIN</text>
<text x="305.1" y="173.2">CPU_SLEEP_STATUS</text>
<text x="311.9" y="169.5">CLK32K_OUT</text>
<text x="324.6" y="172.4">AH30</text>
<text x="324.6" y="168.9">AB1</text>
<text x="328.6" y="169.3">45_AP_TO_TOUCH_CLK32K_RESET_L</text>
<text x="331.9" y="173.8">NO CONNECTED ON MLB</text>
<text x="388.3" y="172">NOSTUFF</text>
<text x="388.9" y="168.1">PP1V8_SDRAM</text>
<text x="199.1" y="179">AP_TO_MESA_SPI_CLK</text>
<text x="237.9" y="176.6">AP_TO_MESA_SPI_MOSI</text>
<text x="238.1" y="179">AP_TO_MESA_SPI_CLK_R</text>
<text x="274.4" y="176.3">AD32</text>
<text x="274.4" y="178.8">AD31</text>
<text x="280.6" y="176.8">SPI3_MOSI</text>
<text x="280.6" y="174.4">SPI3_MISO</text>
<text x="280.6" y="179.3">SPI3_SCLK</text>
<text x="324.6" y="179.7">AB4</text>
<text x="221.6" y="184.7">ROOM=SOC</text>
<text x="238.3" y="181.4">MESA_TO_AP_INT</text>
<text x="274.4" y="181.2">AE30</text>
<text x="280.6" y="181.6">SPI3_SSIN</text>
<text x="309.7" y="180.5">NAND_SYS_CLK</text>
<text x="332.5" y="181">USED FOR PCIE NAND</text>
<text x="387.2" y="183.5">ROOM=SOC</text>
<text x="389.8" y="187.5">AP_TO_PMU_SOCHOT1_L</text>
<text x="373.1" y="193.2">ROOM=SOC</text>
<text x="174.1" y="217.2">PP1V8</text>
<text x="60.1" y="233.5">AP_TO_EEPROM_I2C_SCL</text>
<text x="171" y="233.5">AP_BI_EEPROM_I2C_SDA</text>
</g>
<g font-size="1.6">
<text x="394" y="44">P2MM-NSM</text>
<text x="395.6" y="45.4">1</text>
<text x="394" y="48.8">P2MM-NSM</text>
<text x="395.6" y="50.2">1</text>
<text x="392.9" y="86.4">P2MM-NSM</text>
<text x="394.4" y="87.8">1</text>
<text x="392.9" y="91.2">P2MM-NSM</text>
<text x="394.4" y="92.7">1</text>
<text x="224.5" y="104">P2MM-NSM</text>
<text x="230.8" y="106">1</text>
<text x="126.2" y="225.3">VCC</text>
<text x="127" y="222.9" transform="rotate(-90 127 222.9)">A1</text>
<text x="114.6" y="233.2">B1</text>
<text x="118.2" y="233.8">SCL</text>
<text x="125" y="232.1">WLCSP</text>
<text x="133.9" y="233.8">SDA</text>
<text x="138.5" y="233.2">B2</text>
<text x="126.1" y="242">VSS</text>
<text x="127" y="245.7" transform="rotate(-90 127 245.7)">A2</text>
</g>
<g font-size="1.4">
<text x="328.8" y="47.1">5%</text>
<text x="331" y="42.9">1</text>
<text x="338.4" y="47.1">5%</text>
<text x="340.7" y="42.9">1</text>
<text x="348.1" y="47.1">5%</text>
<text x="350.4" y="42.9">1</text>
<text x="357.8" y="47.1">5%</text>
<text x="360.1" y="42.9">1</text>
<text x="368.1" y="47.1">1%</text>
<text x="370.3" y="42.9">1</text>
<text x="377.9" y="47.1">1%</text>
<text x="380.1" y="42.9">1</text>
<text x="325.9" y="50.7">01005</text>
<text x="325.9" y="48.3">1/32W</text>
<text x="328.8" y="49.6">MF</text>
<text x="331" y="51.3">2</text>
<text x="335.5" y="50.7">01005</text>
<text x="335.5" y="48.3">1/32W</text>
<text x="338.4" y="49.6">MF</text>
<text x="340.7" y="51.3">2</text>
<text x="345.3" y="50.7">01005</text>
<text x="345.3" y="48.3">1/32W</text>
<text x="348.1" y="49.6">MF</text>
<text x="350.4" y="51.3">2</text>
<text x="354.9" y="50.7">01005</text>
<text x="354.9" y="48.3">1/32W</text>
<text x="357.8" y="49.6">MF</text>
<text x="360.1" y="51.3">2</text>
<text x="365.3" y="48.3">1/32W</text>
<text x="365.3" y="50.7">01005</text>
<text x="368.1" y="49.6">MF</text>
<text x="370.3" y="51.3">2</text>
<text x="375" y="48.3">1/32W</text>
<text x="375" y="50.7">01005</text>
<text x="377.9" y="49.6">MF</text>
<text x="380.1" y="51.3">2</text>
<text x="225.2" y="55">ROOM=SOC</text>
<text x="224.9" y="60.1">1</text>
<text x="226.8" y="63.9">1/32W</text>
<text x="228.2" y="65.1">MF</text>
<text x="228.2" y="62.6">1%</text>
<text x="232.6" y="60.1">2</text>
<text x="226.8" y="66.2">01005</text>
<text x="298.5" y="72">ROOM=SOC</text>
<text x="312.5" y="68.9" transform="rotate(-90 312.5 68.9)">GRP3</text>
<text x="113.1" y="75">ROOM=SOC</text>
<text x="34.8" y="82.8">5%</text>
<text x="37" y="78.6">1</text>
<text x="47.5" y="82.8">1%</text>
<text x="49.7" y="78.6">1</text>
<text x="124" y="82.8" transform="rotate(-90 124 82.8)">GRP2</text>
<text x="293.1" y="81.1" transform="rotate(-90 293.1 81.1)">GRP4</text>
<text x="312.5" y="79.9" transform="rotate(-90 312.5 79.9)">GRP2</text>
<text x="31.9" y="86.5">01005</text>
<text x="31.9" y="84.1">1/32W</text>
<text x="34.8" y="85.3">MF</text>
<text x="37" y="87.1">2</text>
<text x="44.6" y="84.1">1/32W</text>
<text x="44.6" y="86.5">01005</text>
<text x="47.5" y="85.3">MF</text>
<text x="49.7" y="87.1">2</text>
<text x="224.9" y="89.2">1</text>
<text x="225.2" y="84.1">ROOM=SOC</text>
<text x="232.6" y="89.2">2</text>
<text x="226.8" y="95.4">01005</text>
<text x="226.8" y="92.9">1/32W</text>
<text x="228.2" y="91.7">1%</text>
<text x="228.2" y="94.2">MF</text>
<text x="124" y="98" transform="rotate(-90 124 98)">GRP4</text>
<text x="124" y="109.5" transform="rotate(-90 124 109.5)">GRP3</text>
<text x="224.6" y="108.9">ROOM=SOC</text>
<text x="293.1" y="110.8" transform="rotate(-90 293.1 110.8)">GRP2</text>
<text x="104.6" y="117.4" transform="rotate(-90 104.6 117.4)">GRP2</text>
<text x="124" y="121.7" transform="rotate(-90 124 121.7)">GRP4</text>
<text x="293.1" y="124.7" transform="rotate(-90 293.1 124.7)">GRP3</text>
<text x="124" y="133.8" transform="rotate(-90 124 133.8)">GRP3</text>
<text x="307.7" y="134.4" transform="rotate(-90 307.7 134.4)">GRP3</text>
<text x="293.1" y="142.9" transform="rotate(-90 293.1 142.9)">GRP2</text>
<text x="124" y="148.4" transform="rotate(-90 124 148.4)">GRP2</text>
<text x="306.4" y="146.5" transform="rotate(-90 306.4 146.5)">GRP4</text>
<text x="374.6" y="146.5">1</text>
<text x="293.1" y="155" transform="rotate(-90 293.1 155)">GRP1</text>
<text x="369.5" y="152">1/32W</text>
<text x="369.5" y="154.4">01005</text>
<text x="372.4" y="153.2">MF</text>
<text x="372.4" y="150.7">5%</text>
<text x="374.6" y="155">2</text>
<text x="312.5" y="159.9" transform="rotate(-90 312.5 159.9)">GRP3</text>
<text x="376.6" y="160.8">1/32W</text>
<text x="378" y="159.6">0%</text>
<text x="378.2" y="157.1">1</text>
<text x="385" y="160.8">01005</text>
<text x="386" y="157.1">2</text>
<text x="386.5" y="159.6">MF</text>
<text x="124" y="167.8" transform="rotate(-90 124 167.8)">GRP2</text>
<text x="124" y="162.8" transform="rotate(-90 124 162.8)">GRP4</text>
<text x="293.1" y="167.1" transform="rotate(-90 293.1 167.1)">GRP4</text>
<text x="310" y="170.7" transform="rotate(-90 310 170.7)">GRP2</text>
<text x="387" y="173.2">1</text>
<text x="220.6" y="178.8">1</text>
<text x="228.3" y="178.8">2</text>
<text x="293.1" y="179.3" transform="rotate(-90 293.1 179.3)">GRP3</text>
<text x="388.3" y="179.9">MF</text>
<text x="388.3" y="177.4">5%</text>
<text x="388.3" y="178.7">1/32W</text>
<text x="218.9" y="182.7">1/32W</text>
<text x="220.3" y="181.4">0%</text>
<text x="227.4" y="182.7">01005</text>
<text x="228.8" y="181.4">MF</text>
<text x="387" y="181.6">2</text>
<text x="388.3" y="181">01005</text>
<text x="370.5" y="191.1">1/32W</text>
<text x="371.9" y="189.9">0%</text>
<text x="372.2" y="187.4">1</text>
<text x="378.9" y="191.1">01005</text>
<text x="379.9" y="187.4">2</text>
<text x="380.4" y="189.9">MF</text>
<text x="145.8" y="220.4">1</text>
<text x="163.4" y="221.7">1</text>
<text x="100.3" y="222.3">1</text>
<text x="101.6" y="227.7">1/32W</text>
<text x="101.6" y="226.5">5%</text>
<text x="145.8" y="225.9">2</text>
<text x="148" y="227.6">0201-1</text>
<text x="148" y="225.2">6.3V</text>
<text x="148" y="226.4">X5R</text>
<text x="148" y="224.1">20%</text>
<text x="164.6" y="227.1">1/32W</text>
<text x="164.6" y="225.9">5%</text>
<text x="100.3" y="230.7">2</text>
<text x="101.6" y="230.2">01005</text>
<text x="101.6" y="229">MF</text>
<text x="102" y="231.5">ROOM=E_SE</text>
<text x="148.3" y="229">ROOM=E_SE</text>
<text x="163.4" y="230.2">2</text>
<text x="164.6" y="229.6">01005</text>
<text x="164.6" y="230.7">ROOM=E_SE</text>
<text x="164.6" y="228.4">MF</text>
<text x="129.5" y="243.5">ROOM=E_SE</text>
</g>
<g font-size="1.3">
<text x="397.6" y="46.3">PP SM</text>
<text x="397.6" y="51.1">PP SM</text>
<text x="396.4" y="88.7">PP SM</text>
<text x="396.4" y="93.5">PP SM</text>
<text x="228.1" y="106.9">PP</text>
<text x="228.1" y="105">SM</text>
</g>
<g font-size="1">
<text x="387.8" y="40.1">24</text>
<text x="387.8" y="39.2">2</text>
<text x="389.2" y="39.2">3</text>
<text x="390" y="40.1">26</text>
<text x="390.7" y="39.2">5</text>
<text x="392.2" y="40.1">27</text>
<text x="392.2" y="39.2">6</text>
<text x="393.6" y="39.2">7</text>
<text x="395.1" y="39.2">10</text>
<text x="397.3" y="39.2">11</text>
<text x="399.5" y="39.2">12 13</text>
<text x="403.8" y="39.2">15</text>
<text x="406" y="39.2">20</text>
<text x="408.2" y="39.2">23</text>
<text x="17.1" y="63.4">14</text>
<text x="19.3" y="63.4">13 12</text>
<text x="20.7" y="64.4">30</text>
<text x="22.9" y="64.4">26 17</text>
<text x="23.6" y="63.4">10</text>
<text x="25.8" y="63.4">4</text>
<text x="27.3" y="63.4">3</text>
<text x="27.3" y="64.4">15</text>
<text x="54.5" y="63.4">18</text>
<text x="54.5" y="65.9">18</text>
<text x="195" y="60.4">10</text>
<text x="235" y="65.3">10</text>
<text x="235" y="62.9">10</text>
<text x="406.6" y="60.4">13</text>
<text x="406.6" y="62.8">13</text>
<text x="408.8" y="60.4">15</text>
<text x="408.8" y="62.8">15</text>
<text x="411" y="60.4">17</text>
<text x="411" y="62.8">17</text>
<text x="53.1" y="70.7">13</text>
<text x="53.1" y="68.4">13</text>
<text x="55.3" y="70.7">8</text>
<text x="55.3" y="68.4">8</text>
<text x="235" y="70.1">10</text>
<text x="235" y="67.7">10</text>
<text x="406.6" y="67.7">14</text>
<text x="406.6" y="70.1">14</text>
<text x="408.8" y="67.7">15</text>
<text x="408.8" y="70.1">15</text>
<text x="411" y="67.7">16 21</text>
<text x="411" y="70.1">16 21</text>
<text x="17.2" y="73.2">26</text>
<text x="19.4" y="73.2">14</text>
<text x="21.6" y="73.2">12</text>
<text x="23.8" y="73.2">5</text>
<text x="54.5" y="75.6">16</text>
<text x="54.5" y="73.2">16</text>
<text x="178.6" y="75.6">22</text>
<text x="235" y="77.4">30</text>
<text x="406.6" y="77.4">11</text>
<text x="406.6" y="75">11</text>
<text x="408.8" y="77.4">20</text>
<text x="408.8" y="75">20</text>
<text x="54.5" y="80.5">30</text>
<text x="54.5" y="78">16</text>
<text x="54.5" y="82.8">30</text>
<text x="178.6" y="78">14</text>
<text x="235" y="82.2">30</text>
<text x="235" y="79.9">30</text>
<text x="52.6" y="89.9">21</text>
<text x="54.5" y="87.7">30</text>
<text x="54.5" y="85.3">30</text>
<text x="54.8" y="89.9">13</text>
<text x="179.2" y="87.7">17</text>
<text x="179.2" y="85.3">17</text>
<text x="191.4" y="89.5">16</text>
<text x="235" y="84.7">30</text>
<text x="361.1" y="87.1">13</text>
<text x="363.3" y="87.1">15</text>
<text x="53.3" y="92.3">13</text>
<text x="54.5" y="95">13</text>
<text x="55.5" y="92.3">8</text>
<text x="178.1" y="92.6">30</text>
<text x="178.1" y="95">30</text>
<text x="232.8" y="94.3">16</text>
<text x="232.8" y="92">16</text>
<text x="235" y="94.3">10</text>
<text x="235" y="92">10</text>
<text x="361.1" y="92">13</text>
<text x="363.3" y="92">15</text>
<text x="54.5" y="99.9">30</text>
<text x="54.5" y="97.4">30</text>
<text x="178.1" y="99.9">30</text>
<text x="178.1" y="97.4">30</text>
<text x="232.8" y="99.3">16</text>
<text x="232.8" y="96.8">16</text>
<text x="235" y="99.3">10</text>
<text x="235" y="96.8">10</text>
<text x="54.5" y="104.7">30</text>
<text x="178.1" y="104.7">30</text>
<text x="178.1" y="107.1">30</text>
<text x="235" y="104.1">11</text>
<text x="236.4" y="106.3">30</text>
<text x="54.5" y="109.5">13</text>
<text x="178.1" y="109.5">17</text>
<text x="178.1" y="112">17</text>
<text x="180.3" y="109.5">30</text>
<text x="180.3" y="112">30</text>
<text x="235" y="113.7">30</text>
<text x="235" y="111.4">30</text>
<text x="235" y="108.9">30</text>
<text x="54.5" y="114.4">30</text>
<text x="54.5" y="116.8">30</text>
<text x="54.5" y="119.2">30</text>
<text x="178.1" y="119.2">30</text>
<text x="178.1" y="116.8">30</text>
<text x="232.8" y="118.6">17</text>
<text x="235" y="118.6">13</text>
<text x="54.5" y="121.7">30</text>
<text x="54.5" y="124.1">27</text>
<text x="178.1" y="121.7">30</text>
<text x="178.1" y="124.1">30</text>
<text x="235" y="121">10</text>
<text x="235" y="123.5">10</text>
<text x="235" y="125.9">10</text>
<text x="361.1" y="125.9">3</text>
<text x="54.5" y="126.5">25</text>
<text x="178.1" y="131.3">30</text>
<text x="178.1" y="128.9">30</text>
<text x="235" y="128.3">10</text>
<text x="361.1" y="128.3">3</text>
<text x="54.5" y="136.2">10</text>
<text x="178.1" y="133.8">30</text>
<text x="178.1" y="136.2">30</text>
<text x="54.5" y="138.6">30</text>
<text x="178.1" y="141.1">14</text>
<text x="234.2" y="138">27</text>
<text x="236.4" y="138">26</text>
<text x="236.4" y="140.4">27</text>
<text x="387.2" y="142.5">24</text>
<text x="387.2" y="141.7">2</text>
<text x="388.6" y="141.7">3</text>
<text x="389.4" y="142.5">26 27</text>
<text x="390.1" y="141.7">5</text>
<text x="391.5" y="141.7">6</text>
<text x="393" y="141.7">7</text>
<text x="394.5" y="141.7">10</text>
<text x="396.7" y="141.7">11 12</text>
<text x="401" y="141.7">13</text>
<text x="403.2" y="141.7">15</text>
<text x="405.4" y="141.7">20 23</text>
<text x="54.4" y="145.9">27</text>
<text x="54.4" y="148.4">27</text>
<text x="361.1" y="146.5">22</text>
<text x="361.1" y="144">22</text>
<text x="54.4" y="153.2">27</text>
<text x="54.4" y="155.6">30</text>
<text x="178.1" y="155.6">17</text>
<text x="178.1" y="153.2">17</text>
<text x="236.4" y="150.1">10</text>
<text x="236.4" y="152.6">10</text>
<text x="236.4" y="155">10</text>
<text x="53" y="160.5">13 8</text>
<text x="236.4" y="157.4">10</text>
<text x="412" y="157.4">13</text>
<text x="54.4" y="165.3">14</text>
<text x="54.4" y="162.8">30</text>
<text x="178.1" y="167.8">22</text>
<text x="178.1" y="165.3">22</text>
<text x="178.1" y="162.8">30</text>
<text x="236.4" y="162.3">24</text>
<text x="236.4" y="164.7">24</text>
<text x="236.4" y="167.1">24</text>
<text x="236.4" y="169.5">24</text>
<text x="362.3" y="169.5">24</text>
<text x="402.3" y="169.2">17</text>
<text x="402.3" y="168.3">3</text>
<text x="403.8" y="168.3">4</text>
<text x="404.5" y="169.2">26 30</text>
<text x="405.2" y="168.3">10</text>
<text x="407.4" y="168.3">12</text>
<text x="409.6" y="168.3">13</text>
<text x="411.8" y="168.3">14 15</text>
<text x="196.3" y="179.3">21</text>
<text x="235.6" y="176.8">21</text>
<text x="236.4" y="174.4">21</text>
<text x="236.4" y="181.6">21</text>
<text x="412" y="187.7">13</text>
<text x="180.5" y="218.3">24 26</text>
<text x="180.5" y="217.5">2</text>
<text x="181.9" y="217.5">3</text>
<text x="183.4" y="217.5">5</text>
<text x="184.8" y="218.3">27</text>
<text x="184.8" y="217.5">6</text>
<text x="186.3" y="217.5">7</text>
<text x="187.8" y="217.5">10 11</text>
<text x="192.1" y="217.5">12</text>
<text x="194.3" y="217.5">13</text>
<text x="196.5" y="217.5">15 20</text>
<text x="200.8" y="217.5">23</text>
<text x="58.9" y="233.8">3</text>
<text x="194.4" y="233.8">3</text>
</g>
</svg>
